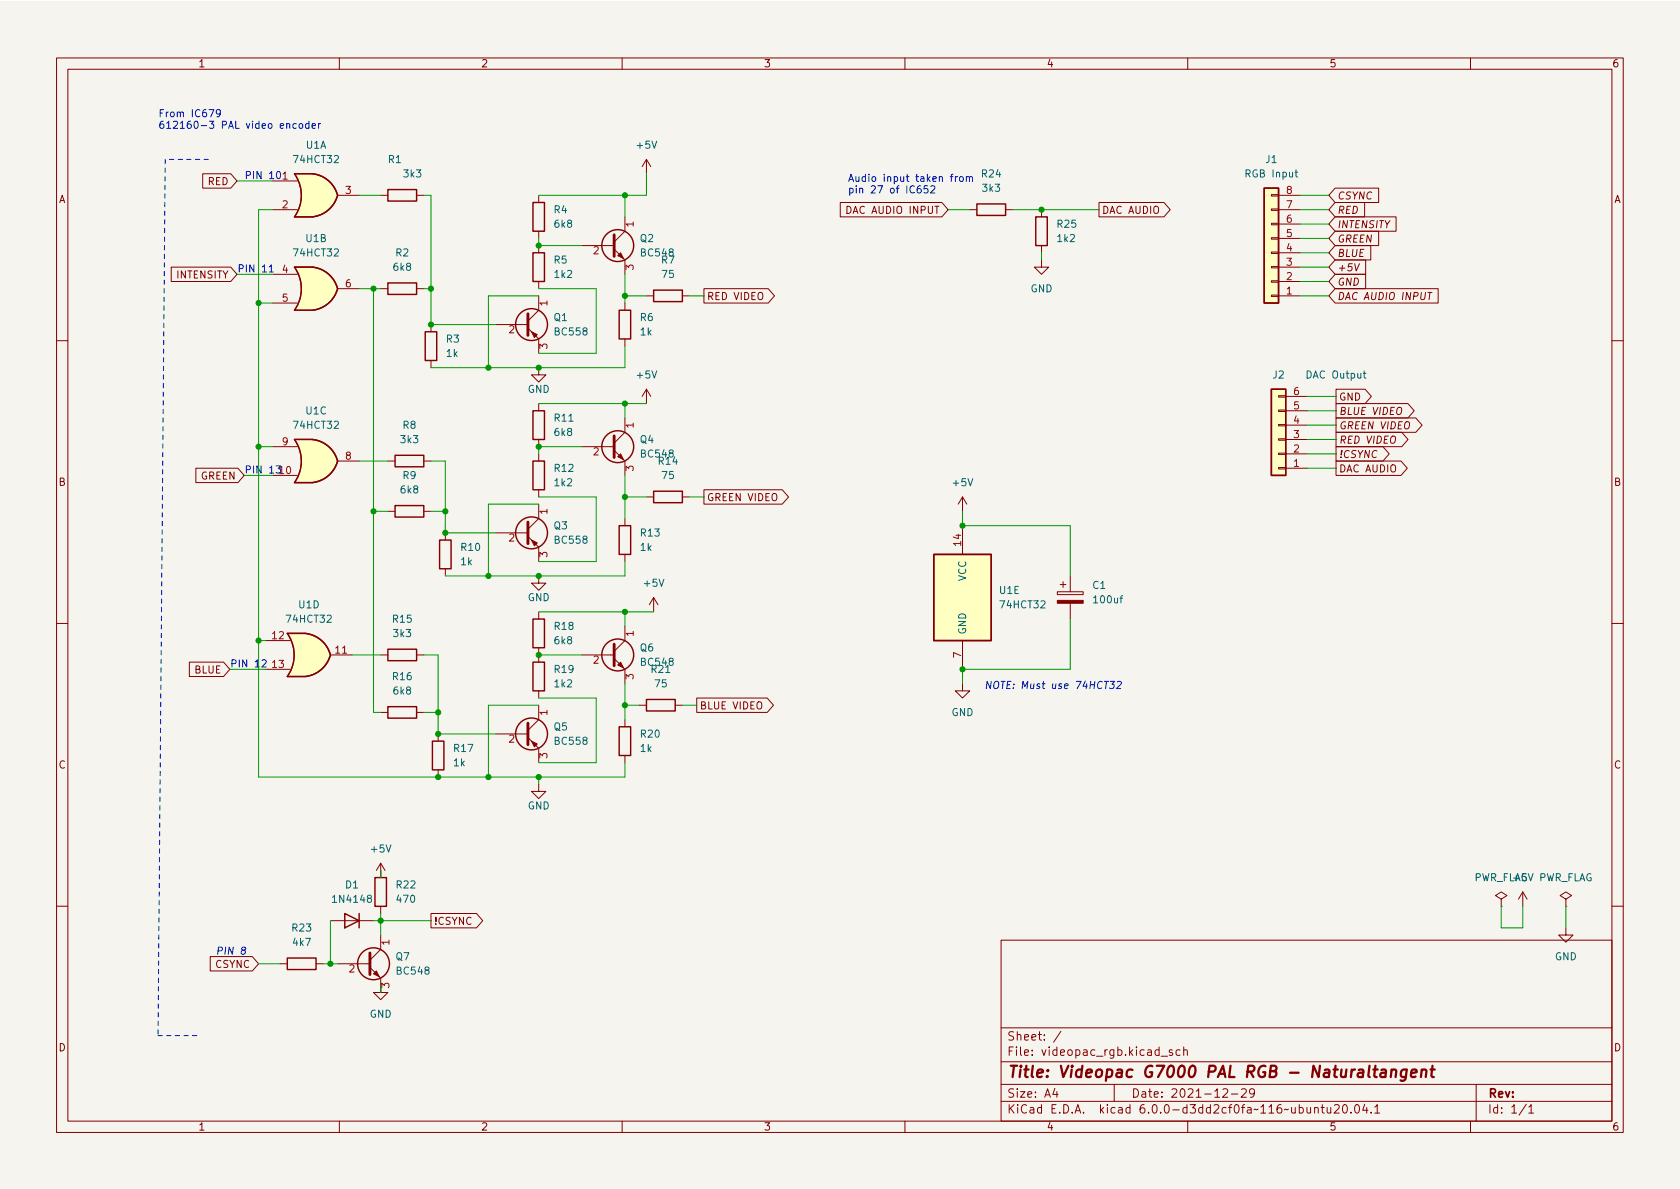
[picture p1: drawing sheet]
<svg xmlns="http://www.w3.org/2000/svg" width="297mm" height="210mm" viewBox="0 0 297 210" stroke-linecap="round" stroke-linejoin="round" font-family="sans-serif">
<path d="M0 .2h297v210.1h-297z" fill="#f5f4ef" stroke="#f5f4ef" stroke-width=".18"/>
<g fill="none" stroke="#840000" stroke-width=".18">
<path d="M10 10.2h277v190.1h-277zM12 12.2h273v186.1h-273zM60 10.2v2M110 10.2v2M160 10.2v2M210 10.2v2M260 10.2v2M35.8 30.7h5l1.1 1.3-1.1 1.3h-5zM48.3 32h4.3M48.3 37.1h4.3M55.2 30.7h-3.1a6.6 6.6 0 0 1 0 7.6h3.1M59.7 34.5h3.8"/>
<path d="M67.3 34.5h1.3M73.7 34.5h1.2M95.2 34.5v1.3M110.5 38.3v2.6l-1.9 1.9M114.3 28.2l-.8 1.3M114.3 28.2v2.5M114.3 28.2l.8 1.3M148.6 35.8h17.9l1.1 1.3-1.1 1.2h-17.9zM149.7 36.5a.64 .64 0 0 1 .8 .6 .64 .64 0 0 1-.8 .6zM171.4 37.1h1.3M177.8 37.1h1.3M184.1 37.1v1.2"/>
<path d="M194.3 35.8h11.5l1.1 1.3-1.1 1.2h-11.5zM224.8 34.4h1.3v.3h-1.3zM224.8 37h1.3v.2h-1.3zM224.8 39.5h1.3v.2h-1.3zM226.1 37.1h3.8M226.1 34.5h3.8M226.1 39.6h3.8M236.1 35.8h5.2v2.5h-5.2l-1.2-1.2zM236.1 33.3h7.7v2.5h-7.7l-1.2-1.3zM236.1 38.3h10.7v2.6h-10.7l-1.2-1.3zM30.3 47.2h10.5l1.1 1.3-1.1 1.3h-10.5zM48.3 48.5h4.3"/>
<path d="M48.3 53.6h4.3M55.2 47.2h-3.1a6.6 6.6 0 0 1 0 7.7h3.1M59.7 51h3.8M67.3 51h1.3M73.7 51h1.2M76.2 57.4v1.3M87.6 57.4h5.7M93.3 58l1.9 1.9v2.6M95.2 40.9v1.3M95.2 43.4v1.3M95.2 49.8v1.2M95.2 52.3v2.6l-1.9 1.9"/>
<path d="M102.9 43.4h5.7M108.6 44.1l1.9 1.9v2.5M110.5 53.6v1.3M110.5 59.9v1.3M114.3 52.3h1.3M120.6 52.3h1.3M124.5 51h11.3l1.1 1.3-1.1 1.3h-11.3zM184.1 46v1.2h1.3l-1.3 1.3-1.2-1.3h1.2M184.1 43.4v1.3M224.8 42h1.3v.3h-1.3zM224.8 44.6h1.3v.2h-1.3zM224.8 47.1h1.3v.3h-1.3z"/>
<path d="M224.8 49.7h1.3v.2h-1.3zM224.8 52.2h1.3v.2h-1.3zM226.1 52.3h3.8M226.1 49.8h3.8M226.1 47.2h3.8M226.1 44.7h3.8M226.1 42.2h3.8M236.1 48.5h5.4v2.5h-5.4l-1.2-1.2zM236.1 40.9h7.7v2.5h-7.7l-1.2-1.2zM236.1 43.4h6.3v2.6h-6.3l-1.2-1.3zM236.1 46h5.4v2.5h-5.4l-1.2-1.3zM236.1 51h18.2v2.6h-18.2l-1.2-1.3z"/>
<path d="M252.5 51.7h.7M10 60.2h2M48.3 79h4.3M55.2 77.7h-3.1a6.6 6.6 0 0 1 0 7.6h3.1M76.2 63.7v1.3M95.2 65v1.3h1.3l-1.3 1.3-1.2-1.3h1.2M95.2 71.4v1.2M95.2 77.7v1.3M102.9 79h5.7M108.6 79.6l1.9 1.9v2.6M110.5 73.9v2.5l-1.9 2M114.3 68.8v2.6"/>
<path d="M114.3 68.8l-.8 1.3M114.3 68.8l.8 1.3M226.1 70h1.2v.2h-1.2zM226.1 72.5h1.2v.3h-1.2zM226.1 75.1h1.2v.2h-1.2zM226.1 77.6h1.2v.2h-1.2zM227.3 77.7h3.8M227.3 75.2h3.8M227.3 72.6h3.8M227.3 70.1h3.8M236.2 73.9h14.1l1.1 1.3-1.1 1.2h-14.1zM236.2 71.4h12.7l1.1 1.2-1.1 1.3h-12.7z"/>
<path d="M236.2 79h8.3l1.1 1.3-1.1 1.2h-8.3zM236.2 76.4h11.6l1.2 1.3-1.2 1.3h-11.6zM236.2 68.8h5.2l1.1 1.3-1.1 1.3h-5.2zM285 60.2h2M34.6 82.8h7.5l1.1 1.3-1.1 1.2h-7.5zM48.3 84.1h4.3M59.7 81.5h3.8M68.6 81.5h1.2M68.6 90.4h1.2M74.9 81.5h1.3M74.9 90.4h1.3M78.7 94.2v1.3"/>
<path d="M87.6 94.2h5.7M93.3 94.9l1.9 1.9v2.5M95.2 80.3v1.2M95.2 86.6v1.3M95.2 89.1v2.6l-1.9 1.9M110.5 91.7v1.3M110.5 98v1.3M114.3 87.9h1.3M120.6 87.9h1.3M124.5 86.6h13.8l1.1 1.3-1.1 1.2h-13.8zM170.2 87.9v2.5M170.2 93v5"/>
<path d="M170.2 87.9l-.8 1.2M170.2 87.9l.7 1.2M226.1 80.1h1.2v.3h-1.2zM226.1 82.7h1.2v.2h-1.2zM227.3 82.8h3.8M227.3 80.3h3.8M236.2 81.5h11.5l1.1 1.3-1.1 1.3h-11.5zM10 110.2h2M33.5 117.1h6l1.1 1.3-1.1 1.2h-6zM47 113.3h4.3M47 118.4h4.3M54 112h-3.2a6.6 6.6 0 0 1 0 7.6h3.2"/>
<path d="M58.4 115.8h3.8M67.3 115.8h1.3M73.7 115.8h1.2M78.7 100.6v1.2M95.2 101.8v1.3h1.3l-1.3 1.3-1.2-1.3h1.2M95.2 108.2v1.3M95.2 114.5v2.6M102.9 115.8h5.7M108.6 116.5l1.9 1.9v2.5M110.5 110.7v2.6l-1.9 1.9M115.6 105.7l-.8 1.2M115.6 105.7v2.5"/>
<path d="M115.6 105.7l.7 1.2M170.2 113.3v5.1M186.9 104.6h4.6v.6h-4.6zM187.5 103.4h1M188 102.9v1M189.2 101.8v2.8M189.2 106.7v2.8M285 110.2h2M67.3 126h1.3M73.7 126h1.2M77.5 129.8v1.3M77.5 136.1v1.3"/>
<path d="M87.6 129.8h5.7M93.3 130.4l1.9 1.9v2.6M95.2 138.7v1.2h1.3l-1.3 1.3-1.2-1.3h1.2M95.2 122.2v1.2M95.2 124.7v2.5l-1.9 2M110.5 127.2v1.3M110.5 133.6v1.3M113 124.7h1.3M119.4 124.7h1.2M123.2 123.4h12.4l1.2 1.3-1.2 1.3h-12.4zM170.2 120.9v1.3h1.2l-1.2 1.2-1.3-1.2h1.3M67.3 152.6v2.6"/>
<path d="M67.3 152.6l-.8 1.3M67.3 152.6l.8 1.3M265.4 159l1-.6-1-.7-1 .7 1 .6v1.3M269.2 157.7l-.7 1.3M269.2 157.7v2.6M269.2 157.7l.8 1.3M276.9 159l1-.6-1-.7-1.1 .7 1.1 .6v1.3M10 160.2h2M37.2 169.2h7.4l1.1 1.2-1.1 1.3h-7.4zM49.5 170.4h1.3M55.9 170.4h1.2M58.4 162.8h7.6"/>
<path d="M59.7 170.4h5.7M65.4 171.1l1.9 1.9v2.5h-1.3l1.3 1.3 1.3-1.3h-1.3v-1.3M67.3 165.3v2.6l-1.9 1.9M67.3 160.3v1.2M76.2 161.5h8l1.2 1.3-1.2 1.3h-8zM177 166.3h108v32h-108zM265.4 160.3h.1M276.9 164.1v1.2h1.2l-1.2 1.3-1.3-1.3h1.3M276.9 160.3h.1M285 160.2h2M60 198.3v2M110 198.3v2"/>
<path d="M160 198.3v2M177 194.8h108M177 191.8h108M177 187.8h108M177 181.8h108M186.5 192.5l-.4 1h1M186.9 193v1M187.6 182.4l-1.3 1.9M197 191.8v3M205.3 186.8h1.1M207.3 185.7l-.4-.1-.2 .2 .1 .3 .5 .1v.4h-.6M208.6 185.7l-.4-.1-.3 .3v.4l.2 .3h.5"/>
<path d="M209.3 185.8l.2-.2 .4 .1v.9M209.3 185.1v1.5M210 198.3v2M216.2 192.7l.6-.2 .2 .2 .1 .3-1 1h1M217.7 193.5h1.2M219.5 192.7l.6-.2 .2 .2 .1 .3-1 1h1M221.8 193.2l-.3 .3-.4-.1-.2-.2 .2-.6 .4-.1 .2 .2a.99 .99 0 0 1-.3 1.3h-.3M232.4 196l.2-.2 .4 .1 .1 .9M232.4 195.8v1M233.6 195.8h.5M233.8 195.3v1.3l.3 .2M234.6 195.8l.1 1h.4l.2-.1"/>
<path d="M235.3 195.8v1M235.9 195.5l.6-.2 .2 .2 .1 .3-.9 1h.9M237.6 195.4l.1-.1a.81 .81 0 0 1 .6 .7 .81 .81 0 0 1-.3 .8h-.1a.81 .81 0 0 1-.6-.6 .81 .81 0 0 1 .3-.8zM238.9 196.7v.1M239.7 195.4l.2-.1a.81 .81 0 0 1 .5 .7 .81 .81 0 0 1-.3 .8h-.1a.81 .81 0 0 1-.6-.6 .81 .81 0 0 1 .3-.8zM241.3 195.3l-.4 1h1M241.6 195.8v1M242.4 196.7v.1M243.1 195.8l.4-.5v1.5M243.1 196.8h.8M260 198.3v2M261 191.8v6.5"/>
<path d="M269.9 195.3l-1.3 1.9M270.3 195.8l.4-.5v1.5M270.3 196.8h.9"/>
</g>
<path d="M244.2 189.2l.2-.1 .6 .1-.1 1.3M245 189.6l-.6 .1a.4 .4 0 0 0-.4 .3 .4 .4 0 0 0 .3 .5l.7-.1M246 189.3a.49 .49 0 0 1 .9 .1l-.1 1.1M246.1 189.1l-.2 1.4M248.7 189.2a.66 .66 0 0 0-1 .3v.6l.1 .3 .2 .1 .6-.1M248.7 189.1l-.2 1.6a.6 .6 0 0 1-.9 .3M249.5 189.8l1-.2-.1-.4-.1-.1-.6 .1-.2 1 .2 .3 .6-.1M251.4 189.3a.49 .49 0 0 1 .8 .1l-.1 1.1M251.4 189.1l-.2 1.4M252.9 189.1h.8M253.3 188.5l-.2 1.7v.2l.4 .1" fill="none" stroke="#840000" stroke-width=".4"/>
<g fill="#ffffc2" stroke="#ffffc2" stroke-width=".18">
<path d="M54.7 80.2l5 1.3a5.2 5.2 0 0 1-4.4 3.8z"/>
<path d="M52.1 85.3h3.1z"/>
<path d="M52.1 77.7h3.1z"/>
<path d="M52.1 77.7h3.1v7.6h-3.1a6.7 6.7 0 0 0 0-7.6z"/>
<path d="M55.3 77.7a5.1 5.1 0 0 1 4.4 3.8l-5 1.3z"/>
<path d="M53.4 114.5l5 1.3a5.2 5.2 0 0 1-4.4 3.8z"/>
<path d="M50.8 119.6h3.2z"/>
<path d="M50.8 112h3.2z"/>
<path d="M50.8 112h3.2v7.6h-3.2a6.7 6.7 0 0 0 0-7.6z"/>
<path d="M54 112a5.1 5.1 0 0 1 4.4 3.8l-5 1.3z"/>
<path d="M54.7 49.7l5 1.4a5.2 5.2 0 0 1-4.4 3.8z"/>
<path d="M52.1 54.9h3.1z"/>
<path d="M52.1 47.2h3.1z"/>
<path d="M52.1 47.2h3.1v7.7h-3.1a6.7 6.7 0 0 0 0-7.7z"/>
<path d="M55.3 47.2a5.1 5.1 0 0 1 4.4 3.8l-5 1.4z"/>
<path d="M54.7 33.2l5 1.3a5.2 5.2 0 0 1-4.4 3.8z"/>
<path d="M52.1 38.3h3.1z"/>
<path d="M52.1 30.7h3.1z"/>
<path d="M52.1 30.7h3.1v7.6h-3.1a6.7 6.7 0 0 0 0-7.6z"/>
<path d="M55.3 30.7a5.1 5.1 0 0 1 4.4 3.8l-5 1.3z"/>
<path d="M165.1 98h10.2v15.3h-10.2z"/>
<path d="M223.5 33.3h2.6v20.3h-2.6z"/>
<path d="M224.8 68.8h2.5v15.3h-2.5z"/>
</g>
<g fill="none" stroke="#840000" stroke-width=".25">
<path d="M52.1 38.3a6.6 6.6 0 0 0 0-7.6h3.2a5.1 5.1 0 0 1 4.4 3.8 5.2 5.2 0 0 1-4.4 3.8h-3.2M68.6 33.5h5.1v2.1h-5.1zM94.2 35.8h2.1v5.1h-2.1zM172.7 36.1h5.1v2h-5.1zM183.1 38.3h2.1v5.1h-2.1zM223.5 33.3h2.6v20.3h-2.6zM52.1 47.2h3.2a5.1 5.1 0 0 1 4.4 3.9 5.2 5.2 0 0 1-4.4 3.8h-3.2a6.6 6.6 0 0 0 0-7.7zM68.6 50h5.1v2.1h-5.1zM75.2 58.7h2v5h-2zM94.2 44.7h2.1v5.1h-2.1zM109.5 54.9h2v5h-2zM115.6 51.3h5v2h-5z"/>
<path d="M52.1 77.7h3.2a5.1 5.1 0 0 1 4.4 3.8 5.2 5.2 0 0 1-4.4 3.8h-3.2a6.6 6.6 0 0 0 0-7.6zM94.2 72.6h2.1v5.1h-2.1zM224.8 68.8h2.5v15.3h-2.5zM69.8 89.4h5.1v2h-5.1zM69.8 80.5h5.1v2h-5.1zM77.7 95.5h2.1v5.1h-2.1zM94.2 81.5h2.1v5.1h-2.1zM109.5 93h2v5h-2zM115.6 86.9h5v2h-5zM165.1 98h10.2v15.3h-10.2zM54 112h-3.2a6.6 6.6 0 0 1 0 7.6h3.2M54 112a5.1 5.1 0 0 1 4.4 3.8 5.2 5.2 0 0 1-4.4 3.8"/>
<path d="M68.6 114.8h5.1v2h-5.1zM94.2 117.1h2.1v5.1h-2.1zM94.2 109.5h2.1v5h-2.1zM68.6 125h5.1v2h-5.1zM76.5 131.1h2v5h-2zM109.5 128.5h2v5.1h-2zM114.3 123.7h5.1v2h-5.1zM66.3 155.2h2v5.1h-2zM50.8 169.4h5.1v2h-5.1zM61 161.5l2.5 1.3-2.5 1.3zM63.5 161.5v2.6"/>
<circle cx="94" cy="57.4" r="2.82"/>
<circle cx="109.2" cy="43.4" r="2.82"/>
<circle cx="109.2" cy="79" r="2.82"/>
<circle cx="94" cy="94.2" r="2.82"/>
<circle cx="109.2" cy="115.8" r="2.82"/>
<circle cx="94" cy="129.8" r="2.82"/>
<circle cx="66" cy="170.4" r="2.82"/>
</g>
<path d="M93.3 55.5v3.8M108.6 41.5v3.8M108.6 77.1v3.8M93.3 92.3v3.8M108.6 113.9v3.8M93.3 127.9v3.8M65.4 168.5v3.8" fill="none" stroke="#840000" stroke-width=".51"/>
<g fill="#840000" stroke="#840000" stroke-width=".18">
<path d="M109.2 80.8l.5-.5 .5 1z"/>
<path d="M66 172.2l.5-.5 .6 1z"/>
<path d="M94 131.1l1 .5-.5 .5z"/>
<path d="M94 95.5l1 .5-.5 .5z"/>
<path d="M94 58.7l1 .5-.5 .5z"/>
<path d="M186.9 106.2h4.6v.5h-4.6z"/>
<path d="M109.2 117.6l.5-.5 .5 1z"/>
<path d="M109.2 45.2l.5-.5 .5 1z"/>
</g>
<path d="M229 30.5h.4M229.1 30v1.1l.3 .2M241 66h.5M241.2 65.6v1.1l.3 .2" fill="none" stroke="#006464" stroke-width=".18"/>
<g fill="none" stroke="#0000c2" stroke-width=".18">
<path d="M39 19.9l-.3 .3h-.2l-.3-.3 .2-.5h.3l.2 .1a.84 .84 0 0 1-.3 1.2h-.2M49 30.4l.2-.1a.68 .68 0 0 1 .4 .7 .68 .68 0 0 1-.4 .6l-.2-.1-.1-.4zM52.4 21.9h-.4l-.2 .2 .1 .5h.5M53 21.9h.3l.2 .2v.4l-.2 .2-.3-.1-.1-.1zM54.6 21.9h-.3l-.3 .2 .1 .5h.5M54.6 21.4v1.3M55.2 22.3l.6-.1-.1-.3h-.3l-.2 .1v.6h.5M56.3 21.9v.8M56.7 21.9l-.4 .2M162.8 32.9h-.4a.86 .86 0 0 0 0 1.2l.4-.1 .1-.4-.3-.3h-.2l-.2 .3M164 32.9h-.6v.6l.1-.2 .5 .1 .1 .2-.1 .4-.2 .1-.4-.1M164.6 33l.5-.1 .2 .3-.8 .9h.8"/>
<path d="M168 31.2h.5M168.5 30.8l-.3 .2v1.1M168.9 31.2v.9M169.3 31.2l-.4 .3M169.8 31.3l.3-.1 .2 .3v.3l-.2 .3-.3-.1-.1-.2zM170.9 31.4l.1-.2 .3 .1 .1 .8M170.9 31.2v.9M171.4 31.4l.2-.2 .3 .1v.8M47.6 47.2l.4-.4v1.3M47.6 48.1h.7M48.8 82.4h.8l-.4 .5 .3 .1v.5l-.1 .2-.6-.2M46.3 116.8l.5-.1 .3 .3-.8 .9h.8"/>
<path d="M195.3 120.5h.7M196.3 120.5h.8l-.5 .5 .4 .1-.1 .5-.2 .2-.5-.2M197.6 120.6l.5-.1 .1 .1 .1 .3-.9 .9h.7M42.9 168l-.2-.2 .3-.3 .4 .1-.1 .4a.49 .49 0 0 0-.5 .1 .49 .49 0 0 0-.1 .6 .42 .42 0 0 0 .6-.1 .42 .42 0 0 0 0-.5l-.1-.1"/>
</g>
<path d="M29.2 28.2l-1.3 154.9M36.8 28.2h-7.6M27.9 183.1h7.7" fill="none" stroke="#0000c2" stroke-width=".18" stroke-dasharray=".8 .8"/>
<g fill="none" stroke="#009600" stroke-width=".18">
<path d="M41.9 32h6.4M48.3 37.1h-2.6v100.3h64.8v-2.5M63.5 34.5h3.8M74.9 34.5h1.3v22.9h11.4M110.5 34.5v3.8M114.3 30.7v3.8h-19.1M167.6 37.1h3.8M179.1 37.1h15.2M229.9 37.1h5M229.9 34.5h5M229.9 39.6h5M41.9 48.5h6.4"/>
<path d="M45.7 53.6h2.6M63.5 51h3.8M66 51v75h1.3M74.9 51h1.3M95.2 42.2v1.2h7.7M95.2 51h10.2v11.5h-10.2M95.2 52.3h-8.8v12.7M110.5 48.5v5.1M110.5 52.3h3.8M121.9 52.3h2.6M184.1 44.7v1.3M229.9 52.3h5"/>
<path d="M229.9 42.2h5M229.9 44.7h5M229.9 47.2h5M229.9 49.8h5M45.7 79h2.6M95.2 71.4h19.1M102.9 79h-7.7v1.3M110.5 61.2v3.8h-34.3M110.5 71.4v2.5M231.1 77.7h5.1M231.1 72.6h5.1M231.1 75.2h5.1"/>
<path d="M231.1 70.1h5.1M43.2 84.1h5.1M63.5 81.5h5.1M66 90.4h2.6M76.2 81.5h2.5v8.9M76.2 90.4h2.5M78.7 94.2h8.9M78.7 90.4v4.1M95.2 87.9h10.2v11.4h-10.2M95.2 89.1h-8.8v12.7M110.5 84.1v7.6M110.5 99.3v2.5h-31.8"/>
<path d="M110.5 87.9h3.8M121.9 87.9h2.6M170.2 90.4v2.6h19v8.8M231.1 80.3h5.1M231.1 82.8h5.1M40.6 118.4h6.4M45.7 113.3h1.3M62.2 115.8h5.1M74.9 115.8h2.6v14h10.1M95.2 108.2h20.4M95.2 115.8h7.7M110.5 108.2v2.5"/>
<path d="M189.2 109.5v8.9h-19v2.5M74.9 126h2.6M95.2 137.4v1.3M95.2 124.7h-8.8v12.7M95.2 123.4h10.2v11.5h-10.2M110.5 120.9v6.3M110.5 124.7h2.5M120.6 124.7h2.6M67.3 153.9v1.3M45.7 170.4h3.8M57.1 170.4h2.6M58.4 162.8v7.6"/>
<path d="M66 162.8h10.2M67.3 161.5v3.8M67.3 174.2v1.3M265.4 160.3v3.8h3.8v-3.8M276.9 160.3v3.8"/>
</g>
<g fill="#009600" stroke="#009600" stroke-width=".18">
<circle cx="170.2" cy="93" r=".46"/>
<circle cx="184.1" cy="37.1" r=".46"/>
<circle cx="86.4" cy="137.4" r=".46"/>
<circle cx="77.5" cy="129.8" r=".46"/>
<circle cx="77.5" cy="137.4" r=".46"/>
<circle cx="58.4" cy="170.4" r=".46"/>
<circle cx="67.3" cy="162.8" r=".46"/>
<circle cx="45.7" cy="79" r=".46"/>
<circle cx="66" cy="90.4" r=".46"/>
<circle cx="45.7" cy="113.3" r=".46"/>
<circle cx="86.4" cy="101.8" r=".46"/>
<circle cx="78.7" cy="90.4" r=".46"/>
<circle cx="78.7" cy="94.2" r=".46"/>
<circle cx="95.2" cy="115.8" r=".46"/>
<circle cx="95.2" cy="101.8" r=".46"/>
<circle cx="95.2" cy="79" r=".46"/>
<circle cx="76.2" cy="51" r=".46"/>
<circle cx="66" cy="51" r=".46"/>
<circle cx="45.7" cy="53.6" r=".46"/>
<circle cx="110.5" cy="124.7" r=".46"/>
<circle cx="77.5" cy="126" r=".46"/>
<circle cx="95.2" cy="137.4" r=".46"/>
<circle cx="110.5" cy="108.2" r=".46"/>
<circle cx="110.5" cy="34.5" r=".46"/>
<circle cx="170.2" cy="118.4" r=".46"/>
<circle cx="95.2" cy="43.4" r=".46"/>
<circle cx="76.2" cy="57.4" r=".46"/>
<circle cx="110.5" cy="71.4" r=".46"/>
<circle cx="86.4" cy="65" r=".46"/>
<circle cx="95.2" cy="65" r=".46"/>
<circle cx="110.5" cy="87.9" r=".46"/>
<circle cx="110.5" cy="52.3" r=".46"/>
</g>
<text font-size="2.8" fill="#840000" x="178" y="190.6">Title: Videopac G7000 PAL RGB - Naturaltangent</text>
<g font-size="2.1" fill="#840000">
<text x="178" y="184">Sheet: /</text>
<text x="178" y="186.7">File: videopac_rgb.kicad_sch</text>
<text x="178" y="196.9">KiCad E.D.A. kicad 6.0.0-d3dd2cf0fa~116~ubuntu20.04.1</text>
<text x="178" y="194.1">Size: A4</text>
<text x="200" y="194.1">Date: 2021-12-29</text>
<text x="263" y="194.1">Rev:</text>
<text x="263" y="196.9">Id: 1/1</text>
</g>
<g font-size="1.8" fill="#840000">
<text x="35" y="11.9">1</text>
<text x="85" y="11.9">2</text>
<text x="135" y="11.9">3</text>
<text x="185" y="11.9">4</text>
<text x="235" y="11.9">5</text>
<text x="285" y="11.9">6</text>
<text x="10.3" y="35.9">A</text>
<text x="36.7" y="32.7">RED</text>
<text x="236.4" y="35.3">CSYNC</text>
<text x="285.3" y="35.9">A</text>
<text x="150.4" y="37.8">DAC AUDIO INPUT</text>
<text x="194.8" y="37.8">DAC AUDIO</text>
<text x="236.4" y="37.8">RED</text>
<text x="236.4" y="40.3">INTENSITY</text>
<text x="236.4" y="42.9">GREEN</text>
<text x="236.4" y="45.4">BLUE</text>
<text x="236.4" y="48">+5V</text>
<text x="31.2" y="49.2">INTENSITY</text>
<text x="124.9" y="53">RED VIDEO</text>
<text x="236.4" y="50.5">GND</text>
<text x="236.4" y="53">DAC AUDIO INPUT</text>
<text x="236.7" y="70.8">GND</text>
<text x="236.7" y="75.9">GREEN VIDEO</text>
<text x="236.7" y="73.4">BLUE VIDEO</text>
<text x="236.7" y="81">!CSYNC</text>
<text x="236.7" y="83.5">DAC AUDIO</text>
<text x="236.7" y="78.4">RED VIDEO</text>
<text x="10.3" y="85.9">B</text>
<text x="35.5" y="84.8">GREEN</text>
<text x="124.9" y="88.6">GREEN VIDEO</text>
<text x="285.3" y="85.9">B</text>
<text x="34.4" y="119.1">BLUE</text>
<text x="123.7" y="125.4">BLUE VIDEO</text>
<text x="10.3" y="135.9">C</text>
<text x="285.3" y="135.9">C</text>
<text x="76.7" y="163.5">!CSYNC</text>
<text x="38.1" y="171.2">CSYNC</text>
<text x="10.3" y="185.9">D</text>
<text x="285.3" y="185.9">D</text>
<text x="35" y="199.9">1</text>
<text x="85" y="199.9">2</text>
<text x="135" y="199.9">3</text>
<text x="185" y="199.9">4</text>
<text x="235" y="199.9">5</text>
<text x="285" y="199.9">6</text>
</g>
<g font-size="1.8" fill="#0000c2">
<text x="27.9" y="20.7">From IC679</text>
<text x="27.9" y="22.8">612160-3 PAL video encoder</text>
<text x="43.2" y="31.6">PIN 10</text>
<text x="149.9" y="32.1">Audio input taken from</text>
<text x="149.9" y="34.2">pin 27 of IC652</text>
<text x="41.9" y="48.2">PIN 11</text>
<text x="43.2" y="83.7">PIN 13</text>
<text x="40.6" y="118">PIN 12</text>
<text x="174" y="121.8">NOTE: Must use 74HCT32</text>
<text x="38.1" y="168.8">PIN 8</text>
</g>
<g font-size="1.8" fill="#006464">
<text x="52.1" y="28.8">74HCT32</text>
<text x="54.1" y="26.3">U1A</text>
<text x="68.7" y="28.8">R1</text>
<text x="112.7" y="26.3">+5V</text>
<text x="223.8" y="28.8">J1</text>
<text x="71.4" y="31.4">3k3</text>
<text x="173.6" y="31.4">R24</text>
<text x="173.8" y="33.9">3k3</text>
<text x="220.4" y="31.4">RGB Input</text>
<text x="98" y="37.7">R4</text>
<text x="98.1" y="40.3">6k8</text>
<text x="187" y="40.3">R25</text>
<text x="52.1" y="45.3">74HCT32</text>
<text x="54.1" y="42.8">U1B</text>
<text x="69.6" y="47.9">6k8</text>
<text x="70" y="45.3">R2</text>
<text x="98" y="46.6">R5</text>
<text x="113.2" y="42.8">Q2</text>
<text x="113.4" y="45.3">BC548</text>
<text x="117" y="46.6">R7</text>
<text x="187" y="42.8">1k2</text>
<text x="98.1" y="49.1">1k2</text>
<text x="117.1" y="49.1">75</text>
<text x="182.2" y="51.7">GND</text>
<text x="98" y="56.8">Q1</text>
<text x="98.2" y="59.3">BC558</text>
<text x="113.2" y="56.8">R6</text>
<text x="113.2" y="59.3">1k</text>
<text x="78.9" y="60.6">R3</text>
<text x="79" y="63.1">1k</text>
<text x="93.3" y="69.5">GND</text>
<text x="112.7" y="66.9">+5V</text>
<text x="225.1" y="66.9">J2</text>
<text x="231.2" y="66.9">DAC Output</text>
<text x="52.1" y="75.8">74HCT32</text>
<text x="54.1" y="73.3">U1C</text>
<text x="71.3" y="75.8">R8</text>
<text x="98.1" y="74.5">R11</text>
<text x="98.1" y="77.1">6k8</text>
<text x="70.9" y="78.4">3k3</text>
<text x="98.1" y="83.4">R12</text>
<text x="113.2" y="78.4">Q4</text>
<text x="113.4" y="80.9">BC548</text>
<text x="116.5" y="82.2">R14</text>
<text x="70.9" y="87.2">6k8</text>
<text x="71.3" y="84.7">R9</text>
<text x="98.1" y="86">1k2</text>
<text x="117.1" y="84.7">75</text>
<text x="168.6" y="86">+5V</text>
<text x="98" y="93.6">Q3</text>
<text x="113.3" y="94.9">R13</text>
<text x="81.5" y="99.9">1k</text>
<text x="81.6" y="97.4">R10</text>
<text x="98.2" y="96.1">BC558</text>
<text x="113.2" y="97.4">1k</text>
<text x="52.8" y="107.6">U1D</text>
<text x="93.3" y="106.3">GND</text>
<text x="114" y="103.8">+5V</text>
<text x="170.8" y="102.8" transform="rotate(-90 170.8 102.8)">VCC</text>
<text x="176.7" y="105">U1E</text>
<text x="177" y="107.6">74HCT32</text>
<text x="193.2" y="104.1">C1</text>
<text x="193.6" y="106.7">100uf</text>
<text x="50.8" y="110.1">74HCT32</text>
<text x="69.5" y="110.1">R15</text>
<text x="69.6" y="112.6">3k3</text>
<text x="98.1" y="111.4">R18</text>
<text x="98.1" y="113.9">6k8</text>
<text x="170.8" y="112.3" transform="rotate(-90 170.8 112.3)">GND</text>
<text x="98.1" y="119">R19</text>
<text x="113.2" y="115.2">Q6</text>
<text x="113.4" y="117.7">BC548</text>
<text x="115.2" y="119">R21</text>
<text x="69.5" y="120.3">R16</text>
<text x="69.6" y="122.8">6k8</text>
<text x="98.1" y="121.5">1k2</text>
<text x="115.9" y="121.5">75</text>
<text x="98" y="129.2">Q5</text>
<text x="98.2" y="131.7">BC558</text>
<text x="113.3" y="130.4">R20</text>
<text x="168.2" y="126.6">GND</text>
<text x="80.2" y="135.5">1k</text>
<text x="80.3" y="133">R17</text>
<text x="113.2" y="133">1k</text>
<text x="93.3" y="143.1">GND</text>
<text x="65.7" y="150.7">+5V</text>
<text x="260.5" y="155.8">PWR_FLAG</text>
<text x="267.6" y="155.8">+5V PWR_FLAG</text>
<text x="59.1" y="159.6">1N4148</text>
<text x="61.1" y="157.1">D1</text>
<text x="70.2" y="157.1">R22</text>
<text x="70.3" y="159.6">470</text>
<text x="51.7" y="164.7">R23</text>
<text x="51.9" y="167.3">4k7</text>
<text x="70" y="169.8">Q7</text>
<text x="70.3" y="172.3">BC548</text>
<text x="274.9" y="169.8">GND</text>
<text x="65.3" y="180">GND</text>
</g>
<g font-size="1.8" fill="#a90000">
<text x="49.9" y="31.7">1</text>
<text x="61.1" y="34.3">3</text>
<text x="227.5" y="34.3">8</text>
<text x="49.9" y="36.8">2</text>
<text x="112" y="40.1" transform="rotate(-90 112 40.1)">1</text>
<text x="227.5" y="41.9">5</text>
<text x="227.5" y="39.4">6</text>
<text x="227.5" y="36.8">7</text>
<text x="104.9" y="45">2</text>
<text x="112" y="47.7" transform="rotate(-90 112 47.7)">3</text>
<text x="227.5" y="47">3</text>
<text x="227.5" y="44.4">4</text>
<text x="49.9" y="48.3">4</text>
<text x="49.9" y="53.3">5</text>
<text x="61.1" y="50.8">6</text>
<text x="227.5" y="52.1">1</text>
<text x="227.5" y="49.5">2</text>
<text x="90" y="58.9">2</text>
<text x="96.8" y="54.1" transform="rotate(-90 96.8 54.1)">1</text>
<text x="96.8" y="61.7" transform="rotate(-90 96.8 61.7)">3</text>
<text x="228.7" y="69.8">6</text>
<text x="112" y="75.7" transform="rotate(-90 112 75.7)">1</text>
<text x="228.7" y="77.5">3</text>
<text x="228.7" y="74.9">4</text>
<text x="228.7" y="72.4">5</text>
<text x="49.4" y="83.8">10</text>
<text x="49.9" y="78.7">9</text>
<text x="61.1" y="81.3">8</text>
<text x="104.9" y="80.5">2</text>
<text x="112" y="83.3" transform="rotate(-90 112 83.3)">3</text>
<text x="228.7" y="82.5">1</text>
<text x="228.7" y="80">2</text>
<text x="90" y="95.8">2</text>
<text x="96.8" y="90.9" transform="rotate(-90 96.8 90.9)">1</text>
<text x="96.8" y="98.5" transform="rotate(-90 96.8 98.5)">3</text>
<text x="169.9" y="96.5" transform="rotate(-90 169.9 96.5)">14</text>
<text x="48.2" y="113">12</text>
<text x="112" y="112.5" transform="rotate(-90 112 112.5)">1</text>
<text x="48.2" y="118.1">13</text>
<text x="59.3" y="115.6">11</text>
<text x="104.9" y="117.3">2</text>
<text x="169.9" y="116.3" transform="rotate(-90 169.9 116.3)">7</text>
<text x="112" y="120.1" transform="rotate(-90 112 120.1)">3</text>
<text x="90" y="131.3">2</text>
<text x="96.8" y="126.5" transform="rotate(-90 96.8 126.5)">1</text>
<text x="96.8" y="134.1" transform="rotate(-90 96.8 134.1)">3</text>
<text x="68.8" y="167.1" transform="rotate(-90 68.8 167.1)">1</text>
<text x="61.7" y="172">2</text>
<text x="68.8" y="174.7" transform="rotate(-90 68.8 174.7)">3</text>
</g>
</svg>
